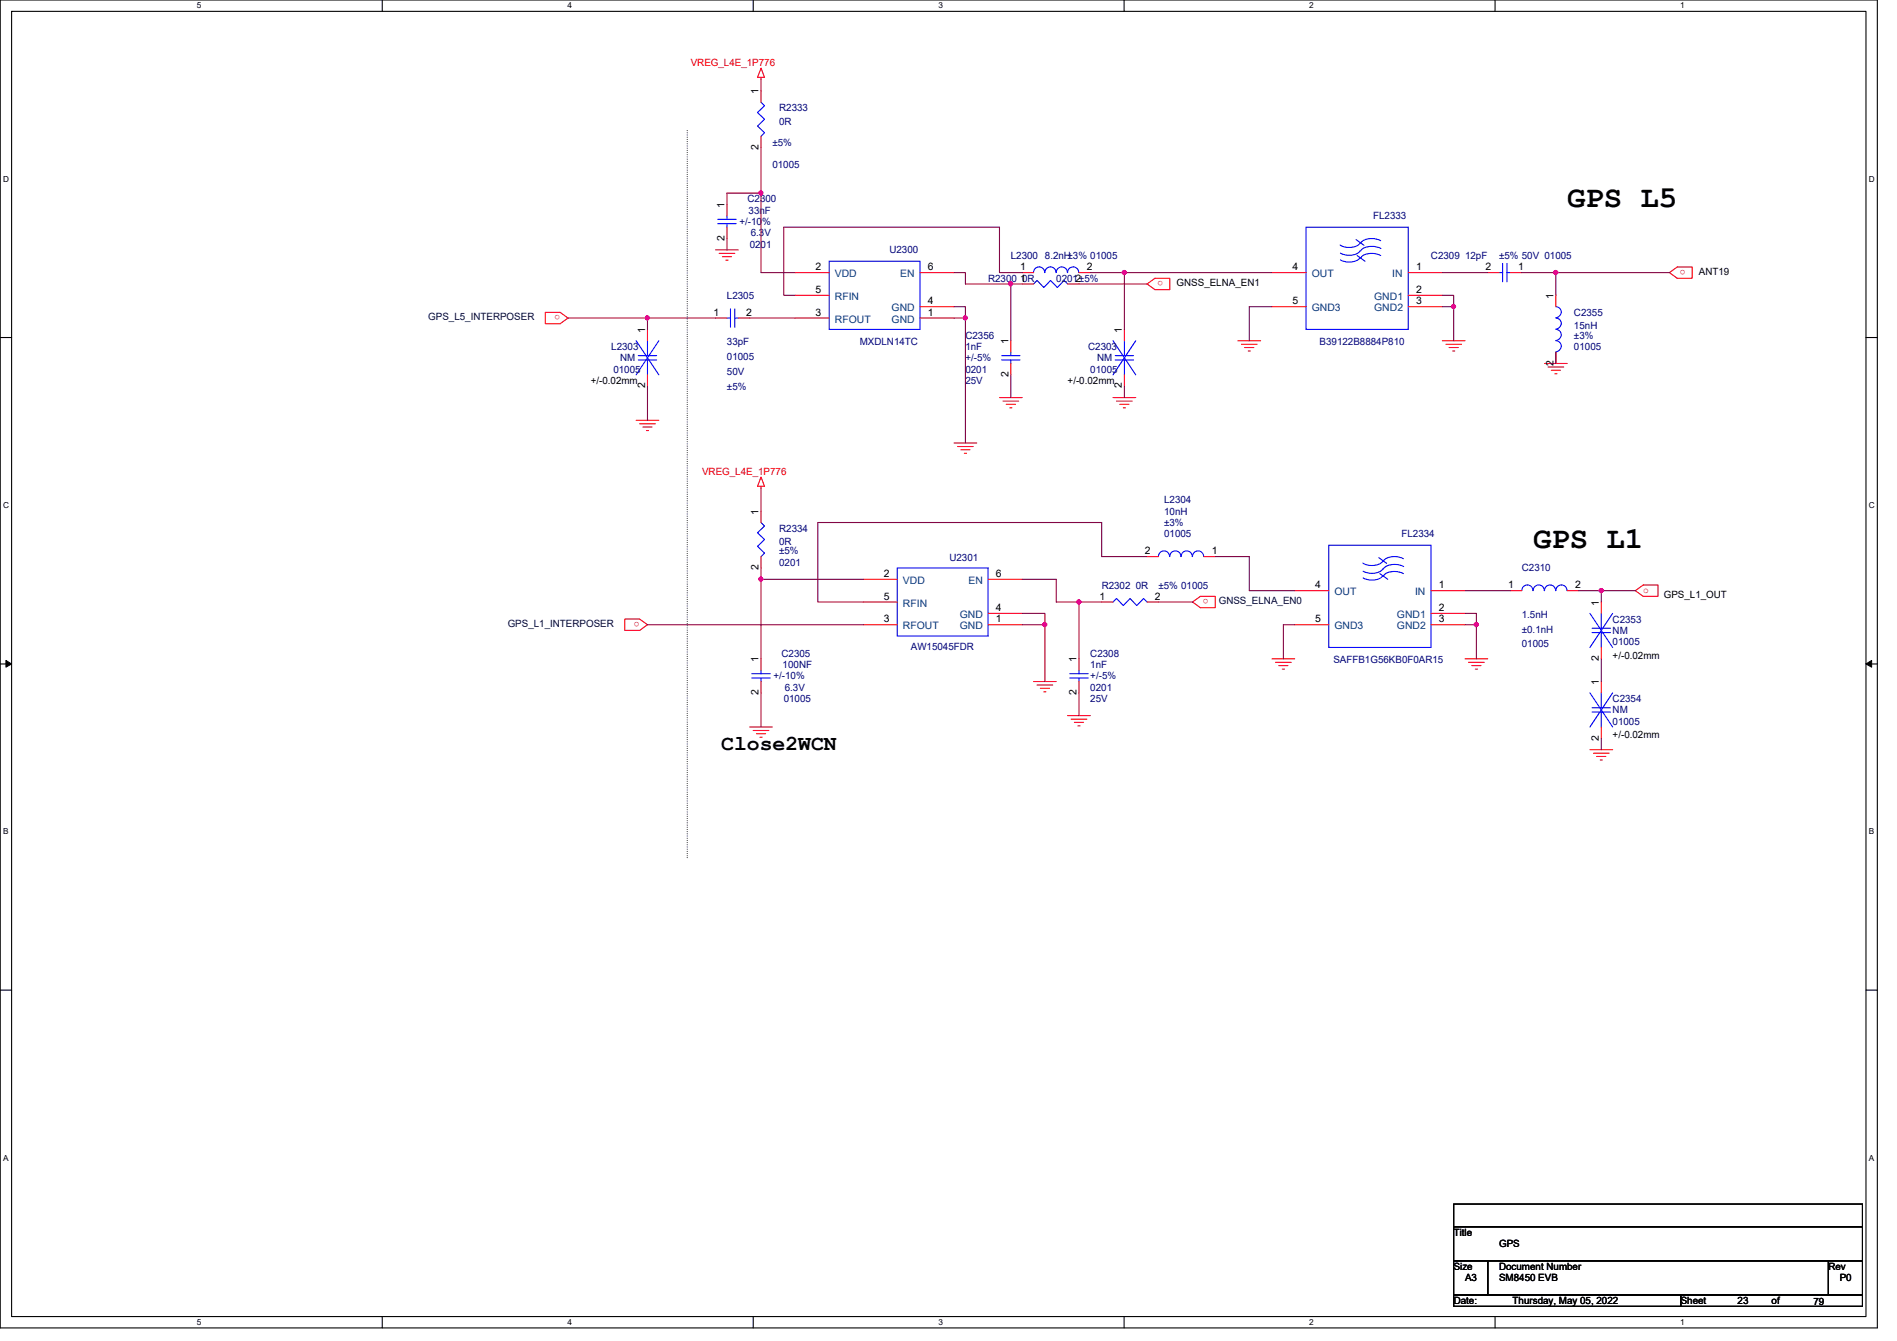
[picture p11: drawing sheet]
<svg xmlns="http://www.w3.org/2000/svg" width="297mm" height="210mm" viewBox="0 0 297 210" stroke-linecap="round" stroke-linejoin="round" font-family="sans-serif">
<path d="M0 0h294v207.9h-294zM1.8 1.8h290.4v204.3h-290.4z" fill="none" stroke="#000" stroke-width=".17"/>
<g fill="#fff">
<path d="M30.8 .2h.7v1.4h-.7z"/>
<path d="M30.8 206.2h.7v1.4h-.7z"/>
</g>
<path d="M59.9 0v1.8M59.9 206.1v1.8" fill="none" stroke="#000" stroke-width=".17"/>
<g fill="#fff">
<path d="M88.9 .2h.6v1.4h-.6z"/>
<path d="M88.9 206.2h.6v1.4h-.6z"/>
</g>
<path d="M117.9 0v1.8M117.9 206.1v1.8" fill="none" stroke="#000" stroke-width=".17"/>
<g fill="#fff">
<path d="M146.9 .2h.7v1.4h-.7z"/>
<path d="M146.9 206.2h.7v1.4h-.7z"/>
</g>
<path d="M176 0v1.8M176 206.1v1.8" fill="none" stroke="#000" stroke-width=".17"/>
<g fill="#fff">
<path d="M205 .2h.7v1.4h-.7z"/>
<path d="M205 206.2h.7v1.4h-.7z"/>
</g>
<path d="M234.1 0v1.8M234.1 206.1v1.8" fill="none" stroke="#000" stroke-width=".17"/>
<g fill="#fff">
<path d="M263.1 .2h.7v1.4h-.7z"/>
<path d="M263.1 206.2h.7v1.4h-.7z"/>
<path d="M.5 27.3h.9v1.4h-.9z"/>
<path d="M292.6 27.3h.9v1.4h-.9z"/>
<path d="M.5 78.4h.9v1.4h-.9z"/>
<path d="M292.6 78.4h.9v1.4h-.9z"/>
</g>
<path d="M0 52.8h1.8M292.2 52.8h1.8" fill="none" stroke="#000" stroke-width=".17"/>
<g fill="#fff">
<path d="M.5 129.5h.8v1.4h-.8z"/>
<path d="M292.6 129.5h.9v1.4h-.9z"/>
</g>
<path d="M0 103.9h1.8M292.2 103.9h1.8" fill="none" stroke="#000" stroke-width=".17"/>
<path d="M.9 103.4l.9 .5-.9 .5zM292.2 103.9l.9-.5v1z" fill="#000"/>
<path d="M.9 103.4l.9 .5-.9 .5zM292.2 103.9l.9-.5v1z" fill="none" stroke="#000" stroke-width=".16"/>
<g fill="#fff">
<path d="M.5 180.5h.8v1.4h-.8z"/>
<path d="M292.6 180.5h.9v1.4h-.9z"/>
</g>
<path d="M0 155h1.8M292.2 155h1.8M227.6 188.5h64v3.5h-64zM227.6 192h64v5.4h-64zM227.6 197.4h5.4v5.3h-5.4zM233 197.4h53.3v5.3h-53.3zM286.3 197.4h5.3v5.3h-5.3zM227.6 202.7h35.6v1.8h-35.6zM263.2 202.7h28.4v1.8h-28.4z" fill="none" stroke="#000" stroke-width=".17"/>
<path d="M107.6 20.4v113.8M107.6 134.2h.1" fill="none" stroke="#000" stroke-width=".17" stroke-dasharray="0 .3"/>
<g fill="none" stroke="#f00" stroke-width=".17">
<path d="M119.2 12.1v.3M119.2 14.2v1.8M119.2 10.7l.5 1.4h-1.1zM112.1 39.1h3.5M112.6 39.7h2.5M113.8 32v1.8M113.8 35.6v1.7M119.2 21.3v1.8M85.4 48.9h2.3l1.2 .9-1.2 .9h-2.3zM101.4 51.6v1.7M101.4 58.7v1.8M112.1 49.8h1.7"/>
<path d="M113.1 40.2h1.5M113.7 40.7h.3M115.6 49.8h1.8M124.5 42.7h5.3M124.5 49.8h5.3M124.5 46.2h5.3M144.1 49.8h5.3M144.1 48h5.3M144.1 42.7h5.3M158.3 53.3v1.8M158.3 56.9v1.8M160.1 42.7h1.7"/>
<path d="M160.1 44.4h1.7M167.2 44.4h1.7M168.9 42.7h1.8M176.1 51.6v1.7M176.1 58.7v1.8M179.6 44.4l1.2-.8h2.4v1.7h-2.4zM193.8 53.3h3.6M194.4 53.9h2.4M194.9 54.4h1.4M195.4 54.9h.4M199.2 42.7h5.3M199.2 48h5.3"/>
<path d="M220.5 42.7h5.3M220.5 48h5.3M220.5 46.2h5.3M225.8 53.3h3.6M226.4 53.9h2.5M226.9 54.4h1.4M227.5 54.9h.3M233 42.7h1.7M236.5 42.7h1.8M241.8 56.9h3.6M242.4 57.4h2.5M242.9 58h1.4"/>
<path d="M243.5 58.5h.3M243.6 46.2v1.8M243.6 55.1v1.8M261.4 42.7l1.2-.9h2.4v1.8h-2.4zM99.6 65.8h3.6M100.2 66.3h2.4M100.7 66.8h1.4M101.2 67.4h.4M119.2 76.1v.4M119.2 74.7l.5 1.4h-1.1zM149.4 69.3h3.5M149.9 69.9h2.5"/>
<path d="M150.4 70.4h1.5M151 71h.3M156.5 62.2h3.6M157.1 62.8h2.4M157.6 63.3h1.4M158.1 63.8h.4M174.3 62.2h3.5M174.8 62.8h2.5M175.3 63.3h1.5M175.9 63.8h.3M97.8 96.9h2.4l1.2 .9-1.2 .9h-2.4zM119.2 80v1.8"/>
<path d="M119.2 87.1v1.8M135.2 90.7h5.3M135.2 97.8h5.3M135.2 94.2h5.3M154.7 97.8h5.4M154.7 96h5.4M154.7 90.7h5.4M172.5 94.2h1.8M179.6 87.1h1.8M179.6 94.2h1.8M186.7 94.2l1.3-.9h2.3v1.8h-2.3zM188.5 87.1h1.8"/>
<path d="M202.7 92.5h5.4M202.7 97.8h5.4M224.1 92.5h5.3M224.1 97.8h5.3M224.1 96h5.3M236.5 92.5h1.8M245.4 92.5h1.8M250.7 94.2v1.8M256.1 92.5l1.2-.9h2.3v1.7h-2.3zM117.4 113.8h3.5M117.9 114.3h2.5M118.4 114.9h1.5"/>
<path d="M119 115.4h.3M119.2 103.1v1.8M119.2 106.7v1.8M161.8 106.7h3.6M162.4 107.2h2.4M162.9 107.7h1.4M163.4 108.3h.4M167.2 112h3.5M167.7 112.6h2.5M168.2 113.1h1.5M168.8 113.6h.3M168.9 103.1v1.8"/>
<path d="M168.9 106.7v1.8M199.2 103.1h3.5M199.7 103.7h2.5M200.2 104.2h1.5M200.8 104.7h.3M229.4 103.1h3.6M230 103.7h2.4M230.5 104.2h1.4M231 104.7h.3M249 117.3h3.5M249.5 117.9h2.5M250 118.4h1.5"/>
<path d="M250.6 119h.3M250.7 101.3v1.8M250.7 106.7v1.8M250.7 113.8v1.8"/>
</g>
<g fill="none" stroke="#00f" stroke-width=".17">
<path d="M119.2 16l.5 .6-1.1 1 1.1 1.1-1.1 1 1.1 1.1-.5 .5M112.4 34.3h2.9M112.4 35h2.9M113.8 33.8v.5M113.8 35v.6M204.5 35.6h16v16h-16zM212.3 37.5l1.3 .9M213 39.2a2.52 2.52 0 0 1-3.1 .4M213 38a2.49 2.49 0 0 1-3.2 .4M216.2 37.7a2.91 2.91 0 0 0-3 .1l-.1 .3M216.2 38.9a2.99 2.99 0 0 0-3 .1l-.1 .3M99.6 53.3l3.6 5.4"/>
<path d="M99.9 55.7h2.9M99.9 56.3h2.9M101.4 53.3v2.4M101.4 56.3v2.4M103.2 53.3l-3.6 5.4M113.8 49.8h.6M114.4 48.3v2.9M115.1 48.3v2.9M115.1 49.8h.5M129.8 40.9h14.3v10.7h-14.3zM156.8 55.7h2.9M156.8 56.3h2.9"/>
<path d="M158.3 55.1v.6M158.3 56.3v.6M161.8 44.4l.6-.5 1 1.1 1.1-1.1 1.1 1.1 1-1.1 .6 .5M163.6 42.7a.87 .87 0 0 0-.9-.9 .87 .87 0 0 0-.9 .9M165.4 42.7a.87 .87 0 0 0-.9-.9 .87 .87 0 0 0-.9 .9M167.1 42.7a.87 .87 0 0 0-.8-.9 .87 .87 0 0 0-.9 .9M168.9 42.7a.87 .87 0 0 0-.9-.9 .87 .87 0 0 0-.8 .9M174.3 53.3l3.5 5.4M174.6 55.7h2.9M174.6 56.3h2.9M176.1 53.3v2.4M176.1 56.3v2.4"/>
<path d="M177.8 53.3l-3.5 5.4M212.5 40l1.2 .9M213 40.3a2.52 2.52 0 0 1-3.1 .4M216.2 40a2.94 2.94 0 0 0-2.9 .1l-.2 .2M234.7 42.7h.6M235.3 41.2v2.9M236 41.2v2.9M236 42.7h.5M243.6 48a.87 .87 0 0 1 .9 .9 .87 .87 0 0 1-.9 .8M243.6 49.8a.87 .87 0 0 1 .9 .9 .87 .87 0 0 1-.9 .8M243.6 51.6a.87 .87 0 0 1 .9 .8 .87 .87 0 0 1-.9 .9M243.6 53.3a.87 .87 0 0 1 .9 .9 .87 .87 0 0 1-.9 .9"/>
<path d="M119.2 81.8l.5 .5-1.1 1.1 1.1 1.1-1.1 1 1.1 1.1-.5 .5M140.5 88.9h14.2v10.7h-14.2zM174.3 94.2l.5-.5 1.1 1.1 1-1.1 1.1 1.1 1.1-1.1 .5 .5M181.4 87.1a.87 .87 0 0 1 .9-.9 .87 .87 0 0 1 .8 .9M183.2 87.1a.87 .87 0 0 1 .8-.9 .87 .87 0 0 1 .9 .9M185 87.1a.87 .87 0 0 1 .8-.9 .87 .87 0 0 1 .9 .9M186.7 87.1a.87 .87 0 0 1 .9-.9 .87 .87 0 0 1 .9 .9M208.1 85.3h16v16h-16zM215.9 87.3l1.2 .9M216.1 89.8l1.2 .9M216.5 89a2.52 2.52 0 0 1-3.1 .4M216.5 90.1a2.52 2.52 0 0 1-3.1 .4"/>
<path d="M216.5 87.8a2.49 2.49 0 0 1-3.1 .3M219.7 87.5a2.91 2.91 0 0 0-2.9 .1l-.2 .2M219.7 89.8a2.94 2.94 0 0 0-2.9 .1l-.1 .2M219.8 88.7a2.99 2.99 0 0 0-3 .1l-.2 .3M240 92.5a.87 .87 0 0 0-.8-.9 .87 .87 0 0 0-.9 .9M241.8 92.5a.87 .87 0 0 0-.9-.9 .87 .87 0 0 0-.8 .9M243.6 92.5a.87 .87 0 0 0-.9-.9 .87 .87 0 0 0-.9 .9M245.4 92.5a.87 .87 0 0 0-.9-.9 .87 .87 0 0 0-.9 .9M249 96l3.5 5.3M249.3 98.3h2.9M249.3 99h2.9M250.7 96v2.3"/>
<path d="M250.7 99v2.3M252.5 96l-3.5 5.3M117.7 105.5h2.9M117.7 106.1h2.9M119.2 104.9v.6M119.2 106.1v.6M167.5 105.5h2.9M167.5 106.1h2.9M168.9 104.9v.6M168.9 106.1v.6M249 108.5l3.5 5.3M249.3 110.8h2.9"/>
<path d="M249.3 111.5h2.9M250.7 108.5v2.3M250.7 111.5v2.3M252.5 108.5l-3.5 5.3"/>
</g>
<path d="M119.2 12.4v1.8M113.8 30.2v1.8M113.8 37.3v1.8M119.2 42.7h5.3M170.7 42.7h28.5" fill="none" stroke="#800040" stroke-width=".17"/>
<circle cx="176" cy="42.6" r=".32" fill="#f0f"/>
<circle cx="176" cy="42.6" r=".32" fill="none" stroke="#f0f" stroke-width=".17"/>
<g fill="none" stroke="#800040" stroke-width=".17">
<path d="M88.9 49.8h12.5M151.2 44.4h7.1M158.3 58.7v3.5M199.2 48h-3.6v5.3M225.8 42.7h7.2M225.8 48h1.8v5.3M101.4 60.5v5.3M176.1 60.5v1.7M119.2 88.9v1.8M165.4 94.2h3.5M190.3 87.1h5.3M229.4 92.5h7.1"/>
<path d="M119.2 108.5v5.3"/>
</g>
<circle cx="168.9" cy="94.2" r=".32" fill="#f0f"/>
<circle cx="168.9" cy="94.2" r=".32" fill="none" stroke="#f0f" stroke-width=".17"/>
<path d="M158.3 44.4v8.9M238.3 42.7h5.3M172.5 94.2h-3.6v8.9M181.4 94.2h5.3M202.7 97.8h-1.7v5.3M229.4 97.8h1.8v5.3M168.9 108.5v3.5" fill="none" stroke="#800040" stroke-width=".17"/>
<circle cx="158.3" cy="44.4" r=".32" fill="#f0f"/>
<circle cx="158.3" cy="44.4" r=".32" fill="none" stroke="#f0f" stroke-width=".17"/>
<path d="M113.8 30.2h5.4v12.5M158.3 44.4h1.8M176.1 42.7v8.9M250.7 92.5v1.7" fill="none" stroke="#800040" stroke-width=".17"/>
<circle cx="250.7" cy="92.4" r=".32" fill="#f0f"/>
<circle cx="250.7" cy="92.4" r=".32" fill="none" stroke="#f0f" stroke-width=".17"/>
<path d="M243.6 42.7h17.8M247.2 92.5h3.5" fill="none" stroke="#800040" stroke-width=".17"/>
<circle cx="243.6" cy="42.6" r=".32" fill="#f0f"/>
<circle cx="243.6" cy="42.6" r=".32" fill="none" stroke="#f0f" stroke-width=".17"/>
<path d="M243.6 42.7v3.5M243.6 55.1v1.8M229.4 96h1.8v1.8" fill="none" stroke="#800040" stroke-width=".17"/>
<circle cx="231.2" cy="97.8" r=".32" fill="#f0f"/>
<circle cx="231.2" cy="97.8" r=".32" fill="none" stroke="#f0f" stroke-width=".17"/>
<path d="M119.2 76.5v3.5M101.4 97.8h33.8M160.1 96h3.5v1.8M160.1 97.8h3.5v8.9M179.6 87.1h-7.1v-5.3h-44.4v12.4h7.1M250.7 92.5h5.4" fill="none" stroke="#800040" stroke-width=".17"/>
<circle cx="163.6" cy="97.8" r=".32" fill="#f0f"/>
<circle cx="163.6" cy="97.8" r=".32" fill="none" stroke="#f0f" stroke-width=".17"/>
<path d="M119.2 90.7h16M160.1 90.7h5.3v3.5" fill="none" stroke="#800040" stroke-width=".17"/>
<circle cx="119.1" cy="90.7" r=".32" fill="#f0f"/>
<circle cx="119.1" cy="90.7" r=".32" fill="none" stroke="#f0f" stroke-width=".17"/>
<path d="M149.4 42.7h1.8v1.7M149.4 48h1.8v1.8M149.4 49.8h1.8v19.5M160.1 42.7h-3.6v-7.1h-33.8v10.6h1.8M119.2 90.7v12.4" fill="none" stroke="#800040" stroke-width=".17"/>
<circle cx="151.1" cy="49.8" r=".32" fill="#f0f"/>
<circle cx="151.1" cy="49.8" r=".32" fill="none" stroke="#f0f" stroke-width=".17"/>
<path d="M119.2 23.1v7.1" fill="none" stroke="#800040" stroke-width=".17"/>
<circle cx="119.1" cy="30.2" r=".32" fill="#f0f"/>
<circle cx="119.1" cy="30.2" r=".32" fill="none" stroke="#f0f" stroke-width=".17"/>
<path d="M112.1 49.8h-10.7v1.8M117.4 49.8h7.1M195.6 87.1v5.4h7.1" fill="none" stroke="#800040" stroke-width=".17"/>
<circle cx="101.4" cy="49.8" r=".32" fill="#f0f"/>
<circle cx="101.4" cy="49.8" r=".32" fill="none" stroke="#f0f" stroke-width=".17"/>
<path d="M225.8 46.2h1.8v1.8" fill="none" stroke="#800040" stroke-width=".17"/>
<circle cx="227.6" cy="48" r=".32" fill="#f0f"/>
<circle cx="227.6" cy="48" r=".32" fill="none" stroke="#f0f" stroke-width=".17"/>
<path d="M168.9 44.4h10.7M250.7 115.6v1.7M250.7 103.1v3.6" fill="none" stroke="#800040" stroke-width=".17"/>
<circle cx="176" cy="42.6" r=".32" fill="#f0f"/>
<circle cx="176" cy="42.6" r=".32" fill="none" stroke="#f0f" stroke-width=".17"/>
<circle cx="168.9" cy="94.2" r=".32" fill="#f0f"/>
<circle cx="168.9" cy="94.2" r=".32" fill="none" stroke="#f0f" stroke-width=".17"/>
<circle cx="158.3" cy="44.4" r=".32" fill="#f0f"/>
<circle cx="158.3" cy="44.4" r=".32" fill="none" stroke="#f0f" stroke-width=".17"/>
<circle cx="250.7" cy="92.4" r=".32" fill="#f0f"/>
<circle cx="250.7" cy="92.4" r=".32" fill="none" stroke="#f0f" stroke-width=".17"/>
<circle cx="243.6" cy="42.6" r=".32" fill="#f0f"/>
<circle cx="243.6" cy="42.6" r=".32" fill="none" stroke="#f0f" stroke-width=".17"/>
<circle cx="231.2" cy="97.8" r=".32" fill="#f0f"/>
<circle cx="231.2" cy="97.8" r=".32" fill="none" stroke="#f0f" stroke-width=".17"/>
<circle cx="163.6" cy="97.8" r=".32" fill="#f0f"/>
<circle cx="163.6" cy="97.8" r=".32" fill="none" stroke="#f0f" stroke-width=".17"/>
<circle cx="119.1" cy="90.7" r=".32" fill="#f0f"/>
<circle cx="119.1" cy="90.7" r=".32" fill="none" stroke="#f0f" stroke-width=".17"/>
<circle cx="151.1" cy="49.8" r=".32" fill="#f0f"/>
<circle cx="151.1" cy="49.8" r=".32" fill="none" stroke="#f0f" stroke-width=".17"/>
<circle cx="119.1" cy="30.2" r=".32" fill="#f0f"/>
<circle cx="119.1" cy="30.2" r=".32" fill="none" stroke="#f0f" stroke-width=".17"/>
<circle cx="101.4" cy="49.8" r=".32" fill="#f0f"/>
<circle cx="101.4" cy="49.8" r=".32" fill="none" stroke="#f0f" stroke-width=".17"/>
<circle cx="227.6" cy="48" r=".32" fill="#f0f"/>
<circle cx="227.6" cy="48" r=".32" fill="none" stroke="#f0f" stroke-width=".17"/>
<g font-size="4.8">
<text x="245.4" y="32.5">GPS L5</text>
<text x="240.1" y="85.8">GPS L1</text>
</g>
<text font-size="3.3" x="112.9" y="117.4">Close2WCN</text>
<g font-size="1.6" fill="#f00">
<text x="108.2" y="10.3">VREG_L4E_1P776</text>
<text x="182.1" y="44" transform="rotate(180 182.1 44)">o</text>
<text x="263.9" y="42.2" transform="rotate(180 263.9 42.2)">o</text>
<text x="87.7" y="49.4" transform="rotate(180 87.7 49.4)">o</text>
<text x="109.9" y="74.3">VREG_L4E_1P776</text>
<text x="189.2" y="93.8" transform="rotate(180 189.2 93.8)">o</text>
<text x="257.3" y="92.8">o</text>
<text x="100.2" y="97.4" transform="rotate(180 100.2 97.4)">o</text>
</g>
<g font-size="1.6">
<text x="118.8" y="14.8" transform="rotate(-90 118.8 14.8)">1</text>
<text x="118.8" y="23.5" transform="rotate(-90 118.8 23.5)">2</text>
<text x="113.5" y="32.6" transform="rotate(-90 113.5 32.6)">1</text>
<text x="113.5" y="37.7" transform="rotate(-90 113.5 37.7)">2</text>
<text x="127.7" y="42.3">2</text>
<text x="127.7" y="45.8">5</text>
<text x="145.3" y="42.3">6</text>
<text x="145.3" y="47.6">4</text>
<text x="159.7" y="42.3">1</text>
<text x="159.7" y="44.1">1</text>
<text x="170.2" y="42.3">2</text>
<text x="184.2" y="44.8">GNSS_ELNA_EN1</text>
<text x="202.4" y="42.3">4</text>
<text x="202.4" y="47.6">5</text>
<text x="221.7" y="42.3">1</text>
<text x="221.7" y="47.6">3</text>
<text x="221.7" y="45.8">2</text>
<text x="232.6" y="42.3">2</text>
<text x="237.7" y="42.3">1</text>
<text x="243.2" y="46.8" transform="rotate(-90 243.2 46.8)">1</text>
<text x="266" y="43.1">ANT19</text>
<text x="101" y="52.1" transform="rotate(-90 101 52.1)">1</text>
<text x="111.7" y="49.4">1</text>
<text x="116.8" y="49.4">2</text>
<text x="127.7" y="49.4">3</text>
<text x="145.3" y="49.4">1</text>
<text x="157.9" y="53.9" transform="rotate(-90 157.9 53.9)">1</text>
<text x="175.7" y="52.1" transform="rotate(-90 175.7 52.1)">1</text>
<text x="157.9" y="59" transform="rotate(-90 157.9 59)">2</text>
<text x="243.2" y="57.2" transform="rotate(-90 243.2 57.2)">2</text>
<text x="92.5" y="60.1">+/-0.02mm</text>
<text x="101" y="60.8" transform="rotate(-90 101 60.8)">2</text>
<text x="167.2" y="60.1">+/-0.02mm</text>
<text x="175.7" y="60.8" transform="rotate(-90 175.7 60.8)">2</text>
<text x="118.8" y="80.6" transform="rotate(-90 118.8 80.6)">1</text>
<text x="118.8" y="89.2" transform="rotate(-90 118.8 89.2)">2</text>
<text x="179.3" y="86.7">2</text>
<text x="189.7" y="86.7">1</text>
<text x="138.4" y="90.3">2</text>
<text x="138.4" y="93.9">5</text>
<text x="156" y="90.3">6</text>
<text x="156" y="95.6">4</text>
<text x="172.2" y="93.9">1</text>
<text x="180.8" y="93.9">2</text>
<text x="205.9" y="92.1">4</text>
<text x="225.3" y="92.1">1</text>
<text x="225.3" y="95.6">2</text>
<text x="236.2" y="92.1">1</text>
<text x="246.6" y="92.1">2</text>
<text x="250.4" y="94.8" transform="rotate(-90 250.4 94.8)">1</text>
<text x="260.5" y="93.6">GPS_L1_OUT</text>
<text x="138.4" y="97.4">3</text>
<text x="156" y="97.4">1</text>
<text x="205.9" y="97.4">5</text>
<text x="225.3" y="97.4">3</text>
<text x="118.8" y="103.7" transform="rotate(-90 118.8 103.7)">1</text>
<text x="168.6" y="103.7" transform="rotate(-90 168.6 103.7)">1</text>
<text x="250.4" y="107.2" transform="rotate(-90 250.4 107.2)">1</text>
<text x="250.4" y="103.5" transform="rotate(-90 250.4 103.5)">2</text>
<text x="252.5" y="103.1">+/-0.02mm</text>
<text x="118.8" y="108.8" transform="rotate(-90 118.8 108.8)">2</text>
<text x="168.6" y="108.8" transform="rotate(-90 168.6 108.8)">2</text>
<text x="250.4" y="115.9" transform="rotate(-90 250.4 115.9)">2</text>
<text x="252.5" y="115.6">+/-0.02mm</text>
<text x="227.6" y="193.5">Title</text>
<text x="234.7" y="195.2">GPS</text>
<text x="227.6" y="198.8">Size</text>
<text x="229.4" y="200.6">A3</text>
<text x="234.7" y="198.8">Document Number</text>
<text x="234.7" y="200.6">SM8450 EVB</text>
<text x="286.3" y="198.8">Rev</text>
<text x="288.1" y="200.6">P0</text>
<text x="227.6" y="204.1">Date:</text>
<text x="236.9" y="204.1">Thursday, May 05, 2022</text>
<text x="263.2" y="204.1">Sheet</text>
<text x="272.1" y="204.1">23</text>
<text x="277.4" y="204.1">of</text>
<text x="284" y="204.3">79</text>
</g>
<g font-size="1.6" fill="#000080">
<text x="122" y="17.4">R2333</text>
<text x="120.9" y="22.8">±5%</text>
<text x="122" y="19.6">0R</text>
<text x="120.9" y="26.3">01005</text>
<text x="115.8" y="35.2">+/-10%</text>
<text x="117" y="31.7">C2300</text>
<text x="117.2" y="33.4">33nF</text>
<text x="215" y="34.3">FL2333</text>
<text x="117.4" y="38.8">0201</text>
<text x="117.6" y="37">6.3V</text>
<text x="139.3" y="39.7">U2300</text>
<text x="158.3" y="40.6">L2300 8.2nH±3% 01005</text>
<text x="224.1" y="40.6">C2309 12pF</text>
<text x="234.7" y="40.6">±5% 50V 01005</text>
<text x="113.8" y="46.8">L2305</text>
<text x="154.7" y="44.1">R2300 0R</text>
<text x="165.4" y="44.1">02012±5%</text>
<text x="151.2" y="53">C2356</text>
<text x="246.5" y="49.4">C2355</text>
<text x="246.5" y="51.6">15nH</text>
<text x="246.5" y="53">±3%</text>
<text x="95.7" y="54.8">L2303</text>
<text x="96.1" y="58.3">01005</text>
<text x="97.1" y="56.6">NM</text>
<text x="113.8" y="54.1">33pF</text>
<text x="113.8" y="56.4">01005</text>
<text x="113.8" y="58.7">50V</text>
<text x="134.6" y="54.1">MXDLN14TC</text>
<text x="151.2" y="54.8">1nF</text>
<text x="151.2" y="58.3">0201</text>
<text x="151.2" y="56.6">+/-5%</text>
<text x="170.4" y="54.8">C2303</text>
<text x="170.7" y="58.3">01005</text>
<text x="171.8" y="56.6">NM</text>
<text x="206.6" y="54.1">B39122B8884P810</text>
<text x="246.5" y="54.8">01005</text>
<text x="113.8" y="61">±5%</text>
<text x="151.2" y="60.1">25V</text>
<text x="122" y="83.2">R2334</text>
<text x="182.3" y="78.8">L2304</text>
<text x="182.3" y="80.6">10nH</text>
<text x="182.3" y="82.3">±3%</text>
<text x="122" y="85.3">0R</text>
<text x="122" y="86.8">±5%</text>
<text x="122" y="88.6">0201</text>
<text x="148.7" y="87.8">U2301</text>
<text x="182.3" y="84.1">01005</text>
<text x="219.5" y="84.1">FL2334</text>
<text x="238.3" y="89.5">C2310</text>
<text x="172.5" y="92.1">R2302 0R</text>
<text x="181.4" y="92.1">±5% 01005</text>
<text x="142.6" y="101.7">AW15045FDR</text>
<text x="238.3" y="96.7">1.5nH</text>
<text x="238.3" y="99.1">±0.1nH</text>
<text x="238.3" y="101.3">01005</text>
<text x="252.5" y="97.5">C2353</text>
<text x="252.5" y="99.2">NM</text>
<text x="252.5" y="101">01005</text>
<text x="121.1" y="106.3">+/-10%</text>
<text x="122.4" y="102.8">C2305</text>
<text x="122.6" y="104.6">100NF</text>
<text x="170.7" y="102.8">C2308</text>
<text x="170.7" y="104.6">1nF</text>
<text x="170.7" y="106.3">+/-5%</text>
<text x="208.8" y="103.8">SAFFB1G56KB0F0AR15</text>
<text x="122.7" y="109.9">01005</text>
<text x="122.9" y="108.1">6.3V</text>
<text x="170.7" y="108.1">0201</text>
<text x="170.7" y="109.9">25V</text>
<text x="252.5" y="109.9">C2354</text>
<text x="252.5" y="111.7">NM</text>
<text x="252.5" y="113.5">01005</text>
</g>
<g font-size="1.6" fill="#004080">
<text x="130.7" y="43.4">VDD</text>
<text x="130.7" y="46.9">RFIN</text>
<text x="141" y="43.4">EN</text>
<text x="205.4" y="43.4">OUT</text>
<text x="215.2" y="46.9">GND1</text>
<text x="218" y="43.4">IN</text>
<text x="130.7" y="50.5">RFOUT</text>
<text x="139.6" y="50.5">GND</text>
<text x="139.6" y="48.7">GND</text>
<text x="205.4" y="48.7">GND3</text>
<text x="215.2" y="48.7">GND2</text>
<text x="141.4" y="91.4">VDD</text>
<text x="141.4" y="95">RFIN</text>
<text x="151.6" y="91.4">EN</text>
<text x="209" y="93.2">OUT</text>
<text x="221.6" y="93.2">IN</text>
<text x="141.4" y="98.5">RFOUT</text>
<text x="150.3" y="98.5">GND</text>
<text x="150.3" y="96.7">GND</text>
<text x="209" y="98.5">GND3</text>
<text x="218.7" y="98.5">GND2</text>
<text x="218.7" y="96.7">GND1</text>
</g>
<g font-size="1.6" fill="#000040">
<text x="67.1" y="50.2">GPS_L5_INTERPOSER</text>
<text x="190.8" y="94.6">GNSS_ELNA_EN0</text>
<text x="79.5" y="98.2">GPS_L1_INTERPOSER</text>
</g>
<g font-size="1.3">
<text x="30.8" y="1.3">5</text>
<text x="88.9" y="1.3">4</text>
<text x="146.9" y="1.3">3</text>
<text x="205" y="1.3">2</text>
<text x="263.1" y="1.3">1</text>
<text x=".5" y="28.4">D</text>
<text x="292.6" y="28.4">D</text>
<text x=".5" y="79.5">C</text>
<text x="292.6" y="79.5">C</text>
<text x=".5" y="130.6">B</text>
<text x="292.6" y="130.6">B</text>
<text x=".5" y="181.7">A</text>
<text x="292.6" y="181.7">A</text>
<text x="30.8" y="207.4">5</text>
<text x="88.9" y="207.4">4</text>
<text x="146.9" y="207.4">3</text>
<text x="205" y="207.4">2</text>
<text x="263.1" y="207.4">1</text>
</g>
</svg>
